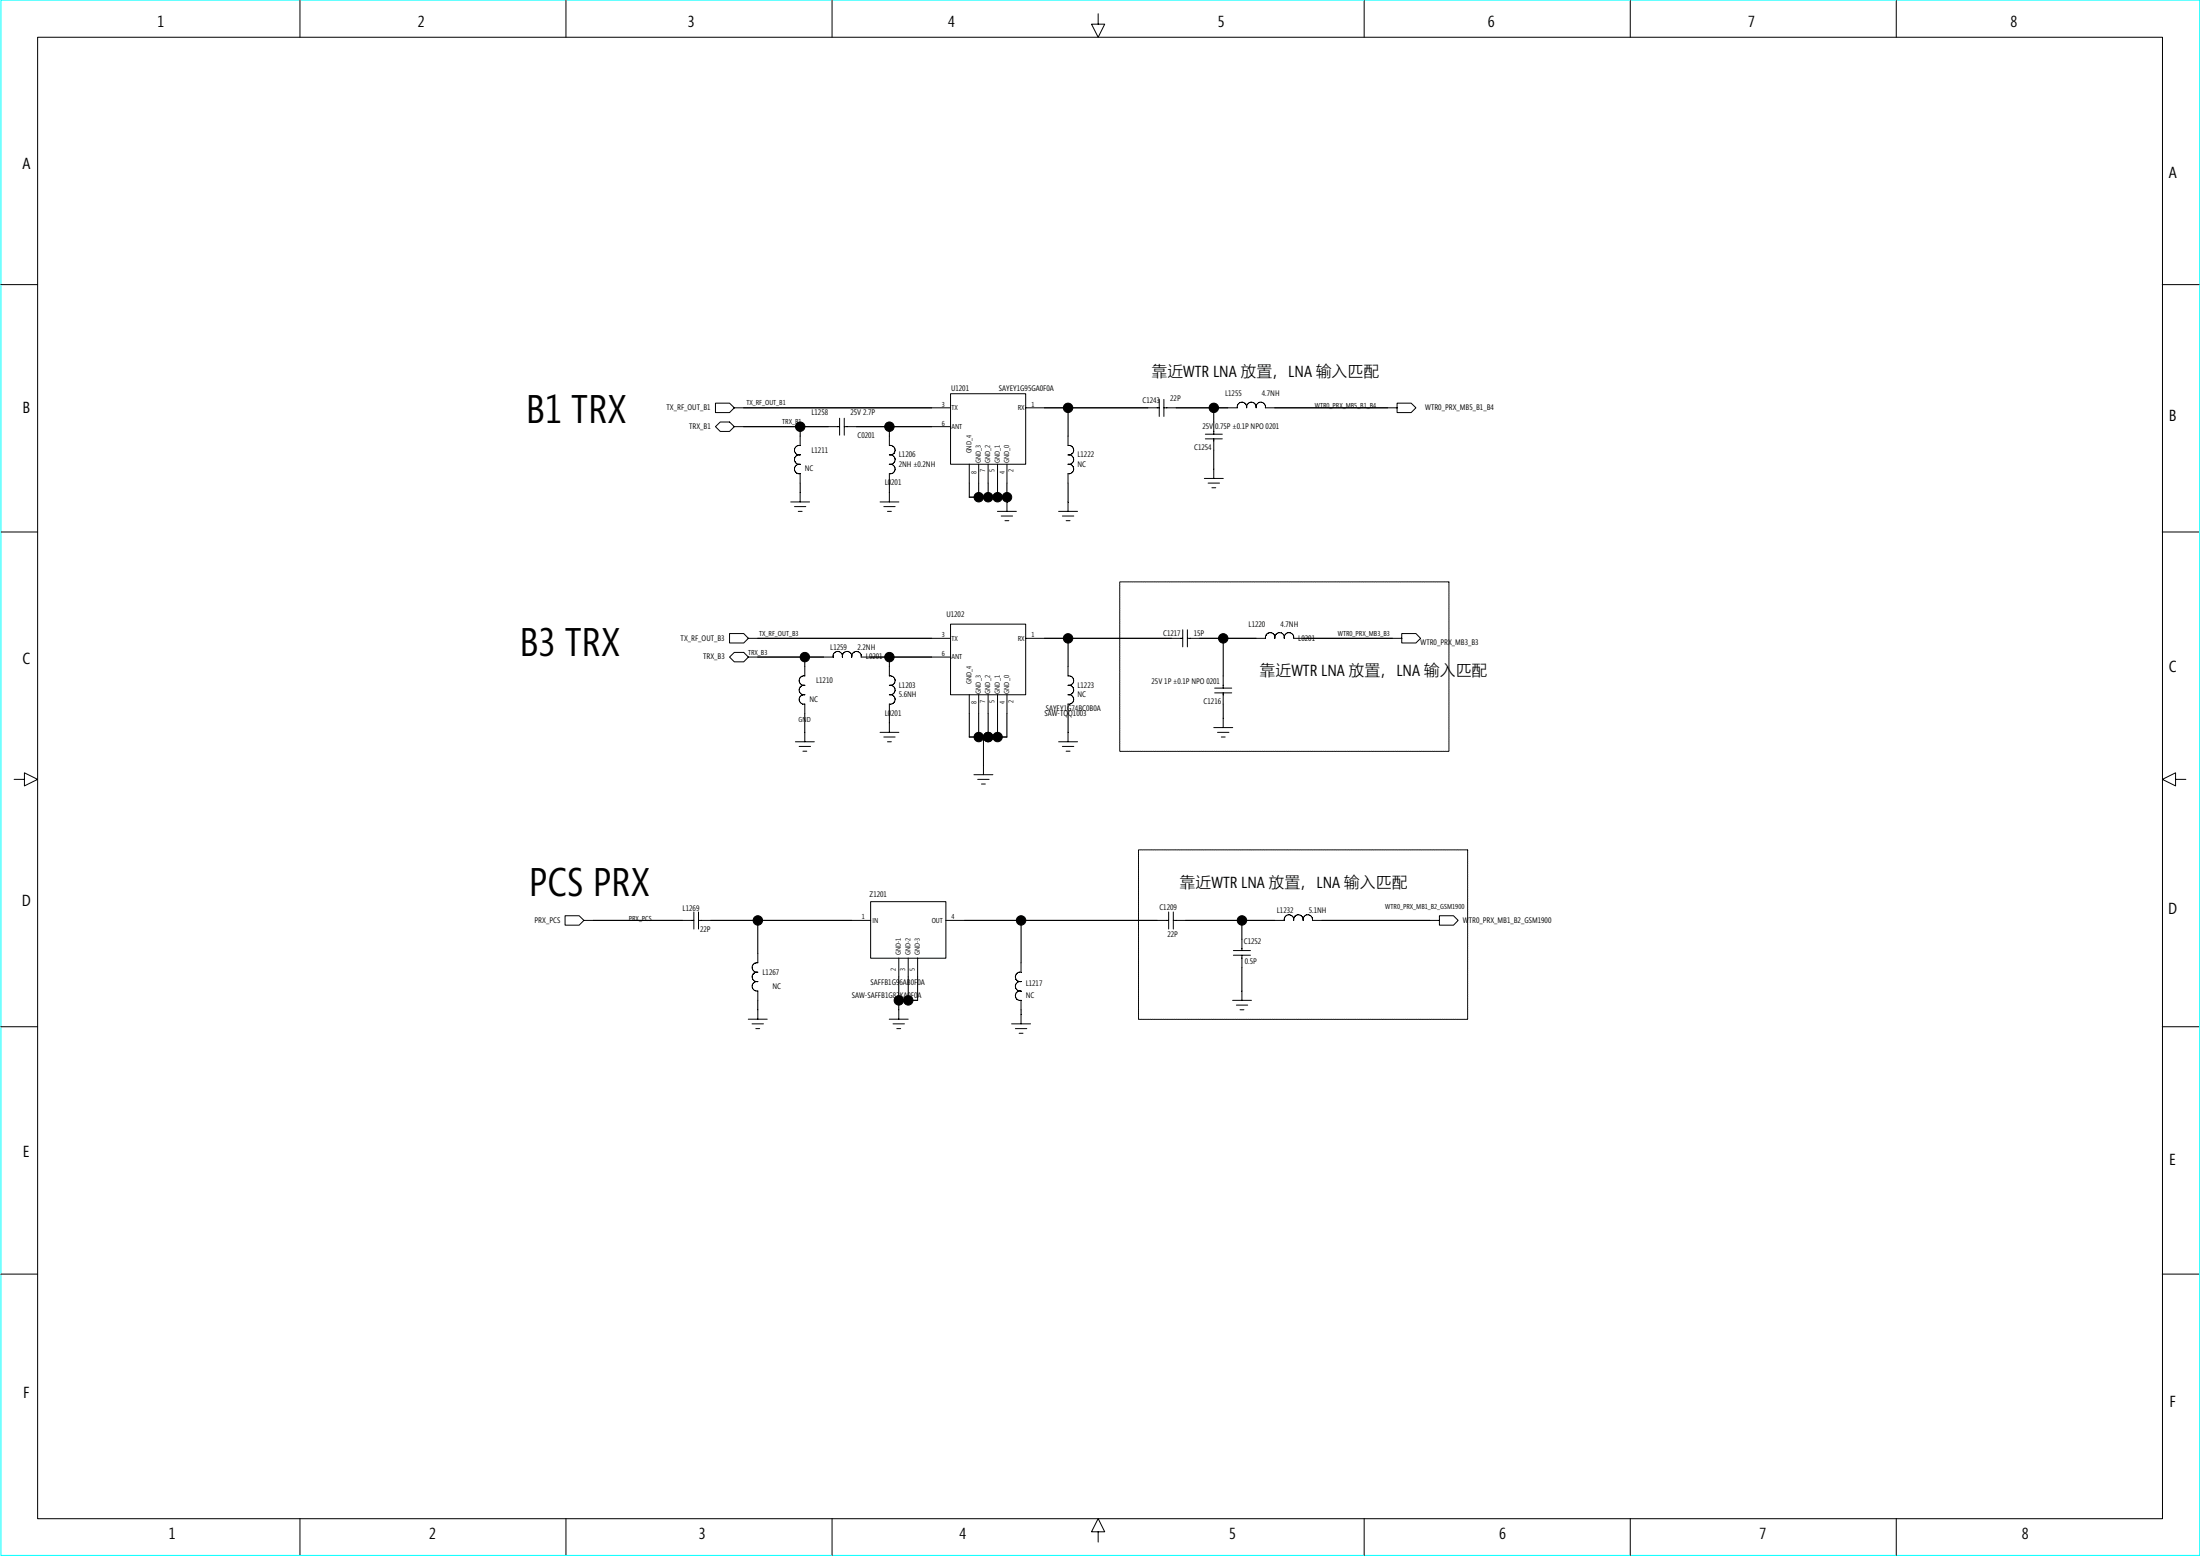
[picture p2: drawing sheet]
<svg xmlns="http://www.w3.org/2000/svg" width="420mm" height="297mm" viewBox="0 0 420 297" stroke-linecap="round" stroke-linejoin="round" font-family="sans-serif">
<path d="M.2 0h419.9v296.9h-419.9z" fill="none" stroke="#0ff" stroke-width=".19"/>
<g fill="none" stroke="#000" stroke-width=".19">
<path d="M7.2 7.1h405.8v282.8h-405.8zM57.3 .1v7M108.1 .1v7M158.9 .1v7M209.7 2.6v2h1.3l-1.3 2.5-1.2-2.5h1.2M260.5 .1v7M311.4 .1v7M362.2 .1v7M.2 54.3h7M413 54.3h7M136.6 77h2.7l.9 .9-.9 .9h-2.7zM140.2 77.9h41.4"/>
<path d="M160.3 79.8v3.3M161.2 79.8v3.3M181.5 75.2h14.4v13.4h-14.4zM195.9 77.9h25.5M204 77.9v7.2M221.4 76.2v3.3M222.3 77.9h14a.91 .91 0 0 1 .9-1.1 .91 .91 0 0 1 .9 1.1 .91 .91 0 0 1 .9-1.1 .91 .91 0 0 1 .9 1.1 .91 .91 0 0 1 .9-1.1 .91 .91 0 0 1 .9 1.1M222.3 76.2v3.3M231.8 77.9v5M241.6 77.9h25.2M266.8 77h2.7l.9 .9-.9 .9h-2.7zM136.6 81.4l1-.8h1.7l.9 .8-.9 1h-1.7z"/>
<path d="M140.2 81.4h20.1M151 95.8h3.6M151.7 96.7h2.2M151.7 89.7l.5 .6 .6 .1M152.5 97.6h.7M152.6 86.8a.91 .91 0 0 0-.9 1.1 .91 .91 0 0 0 1.1 .7l-.5 .1a.92 .92 0 0 0-.6 1M152.8 85a.92 .92 0 0 0-1.1 1 .92 .92 0 0 0 1.1 .8h-.1M152.8 81.4v3.7M152.8 90.4v5.4M161.2 81.4h20.4M168.1 95.8h3.6M168.8 96.7h2.2"/>
<path d="M169.5 97.6h.7M169.9 81.4v3.7M169.9 90.4v5.4M169.9 85l.6 .2 .4 .5M170.1 86.8h-.2l.6 .2 .4 .5M170.9 87.5l-.1 .8a.9 .9 0 0 1-1 .3 .92 .92 0 0 1 1.1 .9 .92 .92 0 0 1-1 .9M170.9 85.7v.3a.89 .89 0 0 1-.8 .8M185.1 88.6v6.3h7.2M186.9 88.6v6.3M188.7 88.6v6.3M190.5 97.6h3.6M190.5 88.6v6.3"/>
<path d="M191.2 98.5h2.2M191.9 99.4h.8M192.3 88.6v9M202.2 97.6h3.6M202.9 98.5h2.2M203.6 99.4h.8M204 90.4v7.2M204 85a.91 .91 0 0 1 1 .8 .91 .91 0 0 1-.8 1M204.1 88.6h-.1a.92 .92 0 0 1 1.1 .9 .92 .92 0 0 1-1.1 .9M204.2 86.8h-.2a.91 .91 0 0 1 1 .8 .91 .91 0 0 1-.8 1M230 91.3h3.6M230.2 82.9h3.2"/>
<path d="M230.2 83.8h3.2M230.7 92.2h2.2M231.4 93.1h.8M231.8 83.8v7.5M.2 101.6h7M181.5 119.1h14.4v13.5h-14.4zM413 101.6h7M139.3 125.4l.9-.9h1.8l.9 .9-.9 .9h-1.8zM139.3 120.9h2.7l.9 1-.9 .8h-2.7zM142.9 125.4h16.2M142.9 121.9h38.7M153.4 132.6a.9 .9 0 0 0-.8 1 .9 .9 0 0 0 1.1 .8v7.2"/>
<path d="M153.6 132.6h.1M153.7 125.4v3.6a.92 .92 0 0 0-1.1 .9 .92 .92 0 0 0 1.1 .9M153.7 130.8a.92 .92 0 0 0-1.1 .9 .92 .92 0 0 0 1.1 .9M160.9 125.3v.2M160.9 125.2a.92 .92 0 0 0-1.1-.8 .92 .92 0 0 0-.7 1.1M164.5 125.4h17.1M164.5 125.2a.91 .91 0 0 0-1.1-.8 .91 .91 0 0 0-.7 1 .92 .92 0 0 0-.9-1 .92 .92 0 0 0-.9 1M164.5 125.2v.2M168.1 139.8h3.6M169.9 125.4v3.7a.9 .9 0 0 1 1 .7 .9 .9 0 0 1-.8 1M170.1 130.8h-.2l.6 .1 .4 .6M170.1 132.6h-.2l.6 .1 .4 .6"/>
<path d="M170.9 133.3l-.1 .7a.83 .83 0 0 1-.9 .4v5.4M170.9 131.5v.3a.89 .89 0 0 1-.8 .8M185.1 132.6v8.1h7.2v-8.1M186.9 132.6v8.1M188.7 132.6v8.1M190.5 132.6v8.1M195.9 121.9h30M204 121.9v7.2a.9 .9 0 0 1 1 .7 .9 .9 0 0 1-.8 1M204.2 132.6h-.2a.9 .9 0 0 1 1 .9 .9 .9 0 0 1-1 .9v7.2M204.2 130.8h-.2a.91 .91 0 0 1 1 .8 .91 .91 0 0 1-.8 1M225.9 120.2v3.3M226.8 121.9h14.9"/>
<path d="M226.8 120.2v3.3M231.8 138.9h3.6M232 131.4h3.2M232 132.3h3.2M232.5 139.8h2.2M233.6 121.9v9.5M233.6 132.3v6.6M242.4 120.8l.7 .1a.89 .89 0 0 1 .4 1M242.4 120.8l-.2 .1a.95 .95 0 0 0-.5 1M247 121.9h20.7M247.1 121.6a.91 .91 0 0 0-1.1-.8 .91 .91 0 0 0-.7 1.1 .92 .92 0 0 0-.9-1.1 .92 .92 0 0 0-.9 1.1M247.1 121.6v.3"/>
<path d="M267.7 120.9h2.7l.9 1-.9 .8h-2.7zM2.7 148.8h2v-1.3l2.5 1.3-2.5 1.2v-1.2M151.9 141.6h3.6M152.6 142.5h2.2M153.3 143.4h.8M168.8 140.7h2.2M169.5 141.6h.7M186 147.9h3.6M186.7 148.8h2.2M187.4 149.7h.8M187.8 140.7v7.2M202.2 141.6h3.6"/>
<path d="M202.9 142.5h2.2M203.6 143.4h.8M233.2 140.7h.8M415.5 148.8v-1.3l-2.5 1.3 2.5 1.2v-1.2h2M107.9 174.8h2.7l.9 .9-.9 .9h-2.7zM111.5 175.7h21M132.5 174.1v3.3M133.4 175.7h32.9M133.4 174.1v3.3M144.7 175.7v8.1M166.3 172.1h14.3v10.8h-14.3zM180.6 175.7h42.6"/>
<path d="M195 175.7v9.9M223.2 174.1v3.3M224.1 174.1v3.3M237.2 175.7v5.8M247.1 175.5a.9 .9 0 0 0-1.1-.9 .9 .9 0 0 0-.7 1.1h-21.2M247.1 175.4v.3a.91 .91 0 0 1 .7-1.1 .91 .91 0 0 1 1.1 .9M248.9 175.4v.3a.91 .91 0 0 1 .7-1.1 .91 .91 0 0 1 1.1 .9M250.7 175.4l-.1 .3h24.3M274.9 174.8h2.7l.9 .9-.9 .9h-2.7zM.2 196h7M142.9 194.6h3.6M143.6 195.5h2.2"/>
<path d="M144.3 196.4h.8M144.5 183.8h.2M144.5 183.8a.91 .91 0 0 0-.8 1 .91 .91 0 0 0 1 .8 .92 .92 0 0 0-1.1 .9 .92 .92 0 0 0 1.1 .9M144.5 187.4a.92 .92 0 0 0-.8 1 .92 .92 0 0 0 1 .8M144.6 187.4h.1M144.7 189.2v5.4M169.8 194.6h3.6M170.5 195.5h2.2M171.3 196.4h.7M171.7 182.9v11.7M173.4 182.9v8.1M175.2 182.9v8.1h-3.6"/>
<path d="M193.2 195.5h3.6M193.9 196.4h2.2M194.6 197.3h.8M194.7 187.4a.92 .92 0 0 0-.8 1 .92 .92 0 0 0 1.1 .8M194.7 189.2a.91 .91 0 0 0-.8 1 .91 .91 0 0 0 1.1 .8M194.9 187.4h.1M194.9 189.2h.1M195 190.9v4.6M195 185.6a.92 .92 0 0 0-1.1 .9 .92 .92 0 0 0 1.1 .9M235.4 191h3.6M235.6 182.4h3.2M235.6 181.5h3.2"/>
<path d="M236.1 191.9h2.2M236.8 192.8h.8M237.2 182.4v8.6M413 196h7M.2 243.2h7M413 243.2h7M57.3 289.9v7M108.1 289.9v7M158.9 289.9v7M209.7 292.4h1.3l-1.3-2.5-1.2 2.5h1.2v2M260.5 289.9v7M311.4 289.9v7"/>
<path d="M362.2 289.9v7"/>
<circle cx="204" cy="77.9" r=".9"/>
<circle cx="231.8" cy="77.9" r=".9"/>
<circle cx="152.8" cy="81.5" r=".9"/>
<circle cx="169.9" cy="81.5" r=".9"/>
<circle cx="186.9" cy="94.9" r=".9"/>
<circle cx="188.7" cy="94.9" r=".9"/>
<circle cx="190.5" cy="94.9" r=".9"/>
<circle cx="192.3" cy="94.9" r=".9"/>
<circle cx="153.7" cy="125.4" r=".9"/>
<circle cx="169.9" cy="125.4" r=".9"/>
<circle cx="204" cy="121.9" r=".9"/>
<circle cx="233.6" cy="121.9" r=".9"/>
<circle cx="186.9" cy="140.7" r=".9"/>
<circle cx="188.7" cy="140.7" r=".9"/>
<circle cx="190.5" cy="140.7" r=".9"/>
<circle cx="144.7" cy="175.7" r=".9"/>
<circle cx="195" cy="175.7" r=".9"/>
<circle cx="237.2" cy="175.7" r=".9"/>
<circle cx="171.7" cy="191" r=".9"/>
<circle cx="173.5" cy="191" r=".9"/>
</g>
<g fill="#000">
<path d="M152.8 92.2v1.8zM152.8 81.4v1.8zM169.9 92.2v1.8zM169.9 81.4v1.8zM185.1 94.9h1.8zM186.9 94.9h1.8zM188.7 94.9h1.8zM190.5 94.9h1.8zM192.3 94.9v.9zM153.7 125.4v1.8zM169.9 136.2v1.8zM169.9 125.4v1.8z"/>
<path d="M185.1 140.7h1.8zM186.9 140.7h1.8zM187.8 140.7h.9zM188.7 140.7h1.8zM190.5 140.7h1.8zM144.7 191v1.8zM171.7 191v1.8zM171.7 191h1.7zM173.4 191h1.8zM195 192.8v.9z"/>
</g>
<g fill="#000">
<circle cx="204" cy="77.9" r=".91"/>
<circle cx="231.8" cy="77.9" r=".91"/>
<circle cx="152.8" cy="81.4" r=".91"/>
<circle cx="169.8" cy="81.4" r=".91"/>
<circle cx="186.9" cy="94.9" r=".91"/>
<circle cx="188.7" cy="94.9" r=".91"/>
<circle cx="190.5" cy="94.9" r=".91"/>
<circle cx="192.3" cy="94.9" r=".91"/>
<circle cx="153.7" cy="125.4" r=".91"/>
<circle cx="169.8" cy="125.4" r=".91"/>
<circle cx="204" cy="121.9" r=".91"/>
<circle cx="233.6" cy="121.9" r=".91"/>
<circle cx="186.9" cy="140.7" r=".91"/>
<circle cx="188.7" cy="140.7" r=".91"/>
<circle cx="190.5" cy="140.7" r=".91"/>
<circle cx="144.7" cy="175.7" r=".91"/>
<circle cx="195" cy="175.7" r=".91"/>
<circle cx="237.2" cy="175.7" r=".91"/>
<circle cx="171.6" cy="191" r=".91"/>
<circle cx="173.4" cy="191" r=".91"/>
</g>
<path d="M213.9 111.1h62.8v32.3h-62.8zM217.4 162.2h62.9v32.4h-62.9z" fill="none" stroke="#000" stroke-width=".19" stroke-dasharray=".1 .1 0 .1"/>
<g font-size="7.6">
<text x="100.4" y="80.7">B1 TRX</text>
<text x="99.2" y="125.2">B3 TRX</text>
<text x="101" y="171">PCS PRX</text>
</g>
<g font-size="3.1">
<text x="30.1" y="5.2">1</text>
<text x="79.8" y="5.2">2</text>
<text x="131.4" y="5.2">3</text>
<text x="181.1" y="5.2">4</text>
<text x="232.6" y="5.2">5</text>
<text x="284.1" y="5.2">6</text>
<text x="333.9" y="5.2">7</text>
<text x="384" y="5.2">8</text>
<text x="4.3" y="32.3">A</text>
<text x="414.2" y="33.9">A</text>
<text x="219.9" y="71.9">靠近WTR LNA 放置，LNA 输入匹配</text>
<text x="4.3" y="78.8">B</text>
<text x="414.2" y="80.4">B</text>
<text x="4.3" y="126.7">C</text>
<text x="240.5" y="129.1">靠近WTR LNA 放置，LNA 输入匹配</text>
<text x="414.2" y="128.4">C</text>
<text x="4.2" y="172.9">D</text>
<text x="225.3" y="169.5">靠近WTR LNA 放置，LNA 输入匹配</text>
<text x="414.1" y="174.5">D</text>
<text x="4.4" y="220.8">E</text>
<text x="414.3" y="222.4">E</text>
<text x="4.4" y="267">F</text>
<text x="414.3" y="268.6">F</text>
<text x="32.2" y="293.9">1</text>
<text x="82" y="293.9">2</text>
<text x="133.5" y="293.9">3</text>
<text x="183.2" y="293.9">4</text>
<text x="234.8" y="293.9">5</text>
<text x="286.3" y="293.9">6</text>
<text x="336" y="293.9">7</text>
<text x="386.1" y="293.9">8</text>
</g>
<g font-size="1.5">
<text x="181.6" y="74.7">U1201</text>
<text x="190.8" y="74.7">SAYEY1G95GA0F0A</text>
<text x="218.2" y="76.9">C1243</text>
<text x="223.5" y="76.5">22P</text>
<text x="234" y="75.6">L1255</text>
<text x="241" y="75.6">4.7NH</text>
<text x="127.3" y="78.3">TX_RF_OUT_B1</text>
<text x="131.6" y="81.9">TRX_B1</text>
<text x="155" y="79.2">L1258</text>
<text x="162.4" y="79.2">25V 2.7P</text>
<text x="163.8" y="83.7">C0201</text>
<text x="229.6" y="81.9">25V 0.75P ±0.1P NPO 0201</text>
<text x="272.2" y="78.3">WTR0_PRX_MB5_B1_B4</text>
<text x="153.7" y="90">NC</text>
<text x="155" y="86.4">L1211</text>
<text x="171.7" y="89.1">2NH ±0.2NH</text>
<text x="171.7" y="87.3">L1206</text>
<text x="205.8" y="89.1">NC</text>
<text x="205.8" y="87.3">L1222</text>
<text x="228.1" y="85.9">C1254</text>
<text x="169" y="92.7">L0201</text>
<text x="180.8" y="117.8">U1202</text>
<text x="238.5" y="119.6">L1220</text>
<text x="244.6" y="119.6">4.7NH</text>
<text x="130" y="122.3">TX_RF_OUT_B3</text>
<text x="134.3" y="125.9">TRX_B3</text>
<text x="158.6" y="124.1">L1259</text>
<text x="163.8" y="124.1">2.2NH</text>
<text x="165.4" y="125.9">L0201</text>
<text x="222.1" y="121.4">C1217</text>
<text x="228" y="121.4">15P</text>
<text x="248" y="122.3">L0201</text>
<text x="271.3" y="123.2">WTR0_PRX_MB3_B3</text>
<text x="155.9" y="130.4">L1210</text>
<text x="171.7" y="131.3">L1203</text>
<text x="205.8" y="131.3">L1223</text>
<text x="219.9" y="130.6">25V 1P ±0.1P NPO 0201</text>
<text x="154.6" y="134">NC</text>
<text x="169" y="136.7">L0201</text>
<text x="171.7" y="133.1">5.6NH</text>
<text x="199.5" y="136.7">SAW-TQQ1003</text>
<text x="199.7" y="135.8">SAYEY1G74BC0B0A</text>
<text x="205.8" y="133.1">NC</text>
<text x="229.9" y="134.3">C1216</text>
<text x="130.4" y="173.8">L1269</text>
<text x="166.1" y="171.3">Z1201</text>
<text x="221.4" y="173.7">C1209</text>
<text x="102.1" y="176.1">PRX_PCS</text>
<text x="133.7" y="178">22P</text>
<text x="223" y="178.9">22P</text>
<text x="243.8" y="174.4">L1232</text>
<text x="250" y="174.4">5.1NH</text>
<text x="279.4" y="176.1">WTR0_PRX_MB1_B2_GSM1900</text>
<text x="237.5" y="180.3">C1252</text>
<text x="237.7" y="184.1">0.5P</text>
<text x="145.6" y="186">L1267</text>
<text x="147.5" y="188.7">NC</text>
<text x="162.7" y="190.5">SAW-SAFFB1G82KA0F0A</text>
<text x="166.3" y="188">SAFFB1G96AB0F0A</text>
<text x="195.9" y="190.5">NC</text>
<text x="195.9" y="188.3">L1217</text>
</g>
<g font-size="1.4">
<text x="142.5" y="77.2">TX_RF_OUT_B1</text>
<text x="179.9" y="77.7">3</text>
<text x="197" y="77.7">1</text>
<text x="251.1" y="77.9">WTR0_PRX_MB5_B1_B4</text>
<text x="149.4" y="81">TRX_B1</text>
<text x="179.9" y="81.3">6</text>
<text x="181.7" y="81.9">ANT</text>
<text x="181.7" y="78.3">TX</text>
<text x="194.4" y="78.3">RX</text>
<text x="185.5" y="86.6" transform="rotate(-90 185.5 86.6)">GND_4</text>
<text x="187.3" y="88.5" transform="rotate(-90 187.3 88.5)">GND_3</text>
<text x="189.1" y="88.5" transform="rotate(-90 189.1 88.5)">GND_2</text>
<text x="190.9" y="88.5" transform="rotate(-90 190.9 88.5)">GND_1</text>
<text x="192.7" y="88.5" transform="rotate(-90 192.7 88.5)">GND_0</text>
<text x="186.5" y="90.4" transform="rotate(-90 186.5 90.4)">8</text>
<text x="188.2" y="90.1" transform="rotate(-90 188.2 90.1)">7</text>
<text x="190" y="90.1" transform="rotate(-90 190 90.1)">5</text>
<text x="191.9" y="90.4" transform="rotate(-90 191.9 90.4)">4</text>
<text x="193.6" y="90.1" transform="rotate(-90 193.6 90.1)">2</text>
<text x="142.9" y="125.1">TRX_B3</text>
<text x="145" y="121.5">TX_RF_OUT_B3</text>
<text x="179.9" y="125.2">6</text>
<text x="179.9" y="121.6">3</text>
<text x="181.7" y="125.9">ANT</text>
<text x="181.7" y="122.3">TX</text>
<text x="194.4" y="122.3">RX</text>
<text x="197" y="121.6">1</text>
<text x="255.5" y="121.5">WTR0_PRX_MB3_B3</text>
<text x="185.5" y="130.6" transform="rotate(-90 185.5 130.6)">GND_4</text>
<text x="152.5" y="137.8">GND</text>
<text x="186.5" y="134.4" transform="rotate(-90 186.5 134.4)">8</text>
<text x="187.3" y="132.4" transform="rotate(-90 187.3 132.4)">GND_3</text>
<text x="188.2" y="134.1" transform="rotate(-90 188.2 134.1)">7</text>
<text x="189.1" y="132.4" transform="rotate(-90 189.1 132.4)">GND_2</text>
<text x="190" y="134.1" transform="rotate(-90 190 134.1)">5</text>
<text x="190.9" y="132.4" transform="rotate(-90 190.9 132.4)">GND_1</text>
<text x="191.9" y="134.4" transform="rotate(-90 191.9 134.4)">4</text>
<text x="192.7" y="132.4" transform="rotate(-90 192.7 132.4)">GND_0</text>
<text x="193.6" y="134.1" transform="rotate(-90 193.6 134.1)">2</text>
<text x="264.6" y="173.5">WTR0_PRX_MB1_B2_GSM1900</text>
<text x="120.1" y="175.8">PRX_PCS</text>
<text x="164.6" y="175.5">1</text>
<text x="166.6" y="176.1">IN</text>
<text x="177.9" y="176.1">OUT</text>
<text x="181.7" y="175.5">4</text>
<text x="171.1" y="185.3" transform="rotate(-90 171.1 185.3)">2</text>
<text x="172.1" y="182.4" transform="rotate(-90 172.1 182.4)">GND-1</text>
<text x="172.9" y="185.3" transform="rotate(-90 172.9 185.3)">3</text>
<text x="173.9" y="182.4" transform="rotate(-90 173.9 182.4)">GND-2</text>
<text x="174.7" y="185.3" transform="rotate(-90 174.7 185.3)">5</text>
<text x="175.7" y="182.4" transform="rotate(-90 175.7 182.4)">GND-3</text>
</g>
</svg>
